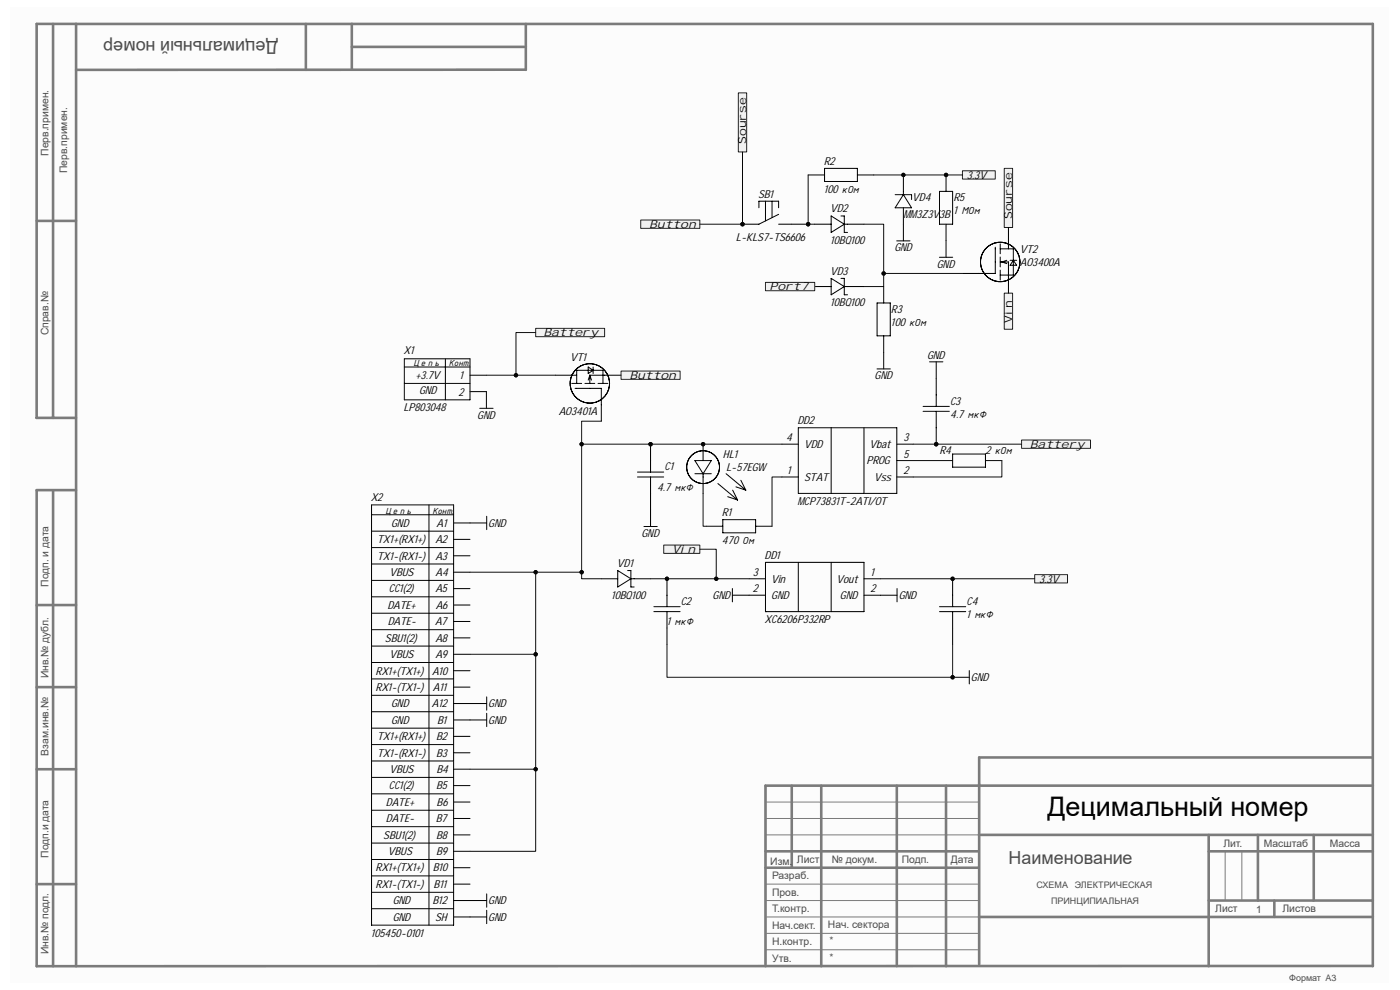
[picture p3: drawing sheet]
<svg xmlns="http://www.w3.org/2000/svg" width="297mm" height="210mm" viewBox="0 0 297 210" stroke-linecap="round" stroke-linejoin="round" font-family="sans-serif">
<g fill="#fcfcfc">
<path d="M2.2 1.6h292.5v206.8h-292.5z" fill-rule="evenodd"/>
<path d="M2.2 1.6h292.5v206.8h-292.5z" fill-rule="evenodd"/>
</g>
<g fill="none" stroke="#7b7b7b" stroke-width=".55">
<path d="M11.3 5.1v83.6M16.1 5.1v199.9M64.9 5.1v9.7M74.6 5.1v9.7M74.6 9.9h37M111.6 5.1v9.7h-95.5M7.8 46.9h8.3M16.1 88.7h-8.3v-83.6h283.4v199.9M7.8 104h8.3M7.8 104v101l283.4-.1M11.3 104v101M7.8 128.4h8.3"/>
<path d="M7.8 145.8h8.3M7.8 163.2h8.3M168 166.7v17.4M174.2 166.7v38.3M190.3 166.7v38.3M200.7 166.7v38.3M207.7 177.1h83.6M256.4 177.1v27.9M266.9 177.1v13.9M278.7 177.1v13.9M291.2 160.7h-83.5v43.9M291.3 166.7h-128.9v38.3"/>
<path d="M7.8 187.6h8.3M162.4 184.1h45.3M162.4 180.6h45.3M207.7 194.5h83.6M256.4 180.6h34.9M256.4 191h34.9M270.4 191v3.5"/>
</g>
<path d="M162.4 177.1h45.3M162.4 170.1h45.3M162.4 173.6h45.3M162.4 191h45.3M162.4 194.5h45.3M162.4 187.6h45.3M162.4 198h45.3M259.9 180.6v10.4M263.5 180.6v10.4M162.4 201.5h45.3" fill="none" stroke="#7b7b7b" stroke-width=".21"/>
<path d="M101.8 86.6h2.8M103.2 83.1v3.5M165.9 94.2h3.5M169.4 90.7h20.9v14h-20.9zM176.3 90.7v14M183.3 90.7v14M190.3 94.2h3.4M190.3 97.7h3.4M99.7 110.9h3.6M103.3 109.5v2.9M165.9 101.2h3.5M190.3 101.2h3.4" fill="none" stroke="#000" stroke-width=".21"/>
<circle cx="138" cy="94.2" r=".35" fill="#0e0e0e"/>
<circle cx="138" cy="94.2" r=".35" fill="none" stroke="#0e0e0e" stroke-width=".21"/>
<path d="M138 94.2v5.9M135.2 100.1h5.6M135.2 101.2h5.6M138 101.2v3.5" fill="none" stroke="#000" stroke-width=".21"/>
<circle cx="138" cy="94.2" r=".35" fill="#0e0e0e"/>
<circle cx="138" cy="94.2" r=".35" fill="none" stroke="#0e0e0e" stroke-width=".21"/>
<path d="M138 104.7v3.5" fill="none" stroke="#000" stroke-width=".21"/>
<circle cx="149.2" cy="94.2" r=".35" fill="#0e0e0e"/>
<circle cx="149.2" cy="94.2" r=".35" fill="none" stroke="#0e0e0e" stroke-width=".21"/>
<path d="M147.4 97.7h3.5l-1.7 2.8zM149.2 94.2v3.5M147.4 100.5h3.5M149.2 100.5v4.2" fill="none" stroke="#000" stroke-width=".21"/>
<circle cx="149.2" cy="94.2" r=".35" fill="#0e0e0e"/>
<circle cx="149.2" cy="94.2" r=".35" fill="none" stroke="#0e0e0e" stroke-width=".21"/>
<g fill="none" stroke="#000" stroke-width=".21">
<path d="M198.6 97.7h3.5M202.1 96.3h7v2.8h-7zM209.1 97.7h3.4M136.6 111.7h2.8M138 108.2v3.5M149.9 111.6h3.4M152.3 102.6l4.2 3.5M153.3 110.2h7v2.8h-7zM154 100.5l4.2 3.5M154.4 105.4l2.1 .7M155.4 104l1.1 2.1M156.1 103.3l2.1 .7"/>
<path d="M157.2 101.9l1 2.1M160.3 111.6h3.5"/>
<circle cx="149.2" cy="99.1" r="3.5"/>
</g>
<circle cx="198.6" cy="94.2" r=".36" fill="#0e0e0e"/>
<circle cx="198.6" cy="94.2" r=".36" fill="none" stroke="#0e0e0e" stroke-width=".21"/>
<path d="M195.8 86.2h5.6M195.8 87.3h5.6M198.6 80.3v5.9M198.6 87.3v6.9" fill="none" stroke="#000" stroke-width=".21"/>
<circle cx="198.6" cy="94.2" r=".36" fill="#0e0e0e"/>
<circle cx="198.6" cy="94.2" r=".36" fill="none" stroke="#0e0e0e" stroke-width=".21"/>
<path d="M197.2 76.8h2.8M198.6 76.8v3.5" fill="none" stroke="#000" stroke-width=".21"/>
<path d="M216.7 93.3h14.7v1.8h-14.7z" fill-rule="evenodd" fill="#f0f0f0"/>
<path d="M216.7 93.3h14.7v1.8h-14.7z" fill="none" stroke="#262626" stroke-width=".21"/>
<path d="M113.6 69.7h14.7v1.7h-14.7z" fill-rule="evenodd" fill="#f0f0f0"/>
<path d="M113.6 69.7h14.7v1.7h-14.7z" fill="none" stroke="#262626" stroke-width=".21"/>
<path d="M171.5 37.1h3.4M174.9 35.7h7v2.8h-7zM181.9 37.1h3.5M155.4 124.8v2.9M155.4 126.3h3.5M186.8 126.3h3.5M190.3 124.9v2.8" fill="none" stroke="#000" stroke-width=".21"/>
<circle cx="191.6" cy="37.1" r=".36" fill="#0e0e0e"/>
<circle cx="191.6" cy="37.1" r=".36" fill="none" stroke="#0e0e0e" stroke-width=".21"/>
<path d="M191.7 37.1v4.2M189.9 41.3h3.5M191.7 41.3l1.7 2.8h-3.5z" fill="none" stroke="#000" stroke-width=".21"/>
<circle cx="191.6" cy="37.1" r=".36" fill="#0e0e0e"/>
<circle cx="191.6" cy="37.1" r=".36" fill="none" stroke="#0e0e0e" stroke-width=".21"/>
<path d="M191.7 44.1v3.5M193.4 41.3v1" fill="none" stroke="#000" stroke-width=".21"/>
<circle cx="200.7" cy="37.1" r=".35" fill="#0e0e0e"/>
<circle cx="200.7" cy="37.1" r=".35" fill="none" stroke="#0e0e0e" stroke-width=".21"/>
<path d="M200.7 37.1v3.5M199.3 40.6h2.8v7h-2.8z" fill="none" stroke="#000" stroke-width=".21"/>
<circle cx="200.7" cy="37.1" r=".35" fill="#0e0e0e"/>
<circle cx="200.7" cy="37.1" r=".35" fill="none" stroke="#0e0e0e" stroke-width=".21"/>
<path d="M200.7 47.6v3.4M186.1 78.3h2.8M186.1 64.3h2.8v6.9h-2.8zM187.5 60.8v3.5M187.5 71.2v7.1" fill="none" stroke="#000" stroke-width=".21"/>
<circle cx="157.5" cy="47.6" r=".35" fill="#0e0e0e"/>
<circle cx="157.5" cy="47.6" r=".35" fill="none" stroke="#0e0e0e" stroke-width=".21"/>
<circle cx="171.4" cy="47.6" r=".35" fill="#0e0e0e"/>
<circle cx="171.4" cy="47.6" r=".35" fill="none" stroke="#0e0e0e" stroke-width=".21"/>
<path d="M165.2 45.5l-4.2 2.1h-3.5M165.2 47.6h2.8" fill="none" stroke="#000" stroke-width=".21"/>
<circle cx="157.5" cy="47.6" r=".35" fill="#0e0e0e"/>
<circle cx="157.5" cy="47.6" r=".35" fill="none" stroke="#0e0e0e" stroke-width=".21"/>
<path d="M168 47.6h3.4" fill="none" stroke="#000" stroke-width=".21"/>
<circle cx="171.4" cy="47.6" r=".35" fill="#0e0e0e"/>
<circle cx="171.4" cy="47.6" r=".35" fill="none" stroke="#0e0e0e" stroke-width=".21"/>
<path d="M161 44.1v-1.4h4.2v1.4M162.4 42.7v4.2M163.8 42.7v3.5M190.2 51.1h2.9M191.7 47.6v3.5M199.3 54.6h2.8M200.7 51v3.6" fill="none" stroke="#000" stroke-width=".21"/>
<path d="M213.1 35.7h1.7v12.6h-1.7z" fill-rule="evenodd" fill="#f0f0f0"/>
<path d="M213.1 35.7h1.7v12.6h-1.7z" fill="none" stroke="#262626" stroke-width=".21"/>
<path d="M156.6 19.7h1.8v12.5h-1.8z" fill-rule="evenodd" fill="#f0f0f0"/>
<path d="M156.6 19.7h1.8v12.5h-1.8z" fill="none" stroke="#262626" stroke-width=".21"/>
<path d="M213.1 62.2h1.7v7.6h-1.7z" fill-rule="evenodd" fill="#f0f0f0"/>
<path d="M213.1 62.2h1.7v7.6h-1.7z" fill="none" stroke="#262626" stroke-width=".21"/>
<path d="M140.8 115.6h7.7v1.8h-7.7z" fill-rule="evenodd" fill="#f0f0f0"/>
<path d="M140.8 115.6h7.7v1.8h-7.7z" fill="none" stroke="#262626" stroke-width=".21"/>
<path d="M131.8 78.7h12.5v1.8h-12.5z" fill-rule="evenodd" fill="#f0f0f0"/>
<path d="M131.8 78.7h12.5v1.8h-12.5z" fill="none" stroke="#262626" stroke-width=".21"/>
<circle cx="141.5" cy="122.8" r=".35" fill="#0e0e0e"/>
<circle cx="141.5" cy="122.8" r=".35" fill="none" stroke="#0e0e0e" stroke-width=".21"/>
<path d="M138.7 128.7h5.6M138.7 129.7h5.6M141.5 122.8v5.9M141.5 129.7v3.5" fill="none" stroke="#000" stroke-width=".21"/>
<circle cx="141.5" cy="122.8" r=".35" fill="#0e0e0e"/>
<circle cx="141.5" cy="122.8" r=".35" fill="none" stroke="#0e0e0e" stroke-width=".21"/>
<path d="M141.5 133.2v3.5" fill="none" stroke="#000" stroke-width=".21"/>
<circle cx="202.1" cy="122.8" r=".36" fill="#0e0e0e"/>
<circle cx="202.1" cy="122.8" r=".36" fill="none" stroke="#0e0e0e" stroke-width=".21"/>
<path d="M199.3 128.7h5.6M199.3 129.8h5.6M202.1 122.8v5.9M202.1 129.8v3.4" fill="none" stroke="#000" stroke-width=".21"/>
<circle cx="202.1" cy="122.8" r=".36" fill="#0e0e0e"/>
<circle cx="202.1" cy="122.8" r=".36" fill="none" stroke="#0e0e0e" stroke-width=".21"/>
<path d="M202.1 133.2v3.5M202.1 143.7h3.5M205.6 142.3v2.8" fill="none" stroke="#000" stroke-width=".21"/>
<circle cx="202.1" cy="143.7" r=".36" fill="#0e0e0e"/>
<circle cx="202.1" cy="143.7" r=".36" fill="none" stroke="#0e0e0e" stroke-width=".21"/>
<path d="M219.5 121.9h7v1.8h-7z" fill-rule="evenodd" fill="#f0f0f0"/>
<path d="M219.5 121.9h7v1.8h-7z" fill="none" stroke="#262626" stroke-width=".21"/>
<path d="M135.9 46.7h12.6v1.7h-12.6z" fill-rule="evenodd" fill="#f0f0f0"/>
<path d="M135.9 46.7h12.6v1.7h-12.6z" fill="none" stroke="#262626" stroke-width=".21"/>
<g fill="none" stroke="#000" stroke-width=".21">
<path d="M172.8 47.6h3.5M176.3 45.8l2.8 1.8-2.8 1.7zM176.3 59.1l2.8 1.7-2.8 1.7zM178.4 45.8h.7v3.5h.7M178.4 59.1h.7v3.4h.7M179.1 47.6h4.2M211.1 52.4v5.6h-6.9M212.2 51.7v2.1M212.2 54.5v2.1M212.2 57.3v2.1M212.2 52.8h2.8v5.6h-2.8M212.2 55.6h1.7v6.6"/>
<path d="M213.6 55.2l-1.1 .4 1.1 .3M213.9 48.3v4.5M214.3 55.2h1.4M215 55.2l.7 1.1h-1.4zM85.8 76.1h13.9v8.7h-13.9zM85.8 77.9h13.9M94.5 76.1v8.7M99.7 79.6h3.5M117.8 79.6h4.5M124.8 77.9l1 .7-1 .6zM125.1 79.6h6.7M125.1 79.6v1.7"/>
<path d="M125.1 79.6l.4 1M125.1 79.6l-.3 1M125.8 77.9v1.3M172.8 60.8h3.5M179.1 60.8h4.2M85.8 81.3h13.9M99.7 83.1h3.5M121.3 81.3h2.1M122 82.4h5.6v6.9M122.3 81.3v-2.7h5.6v2.7M124.1 81.3h2.1M126.9 81.3h2.1"/>
<path d="M78.8 119.6h17.4M78.8 116.2h17.4M78.8 112.7h17.4M78.8 109.2h17.4M78.8 107.1h17.4M78.8 107.1v89.2h17.4v-89.2M91 107.1v89.2M96.2 110.9h3.5M96.2 114.4h3.5M96.2 117.9h3.5M162.4 119.3h20.9v10.5h-20.9zM169.4 119.3v10.4"/>
<path d="M176.3 119.3v10.5M78.8 137.1h17.4M78.8 133.6h17.4M78.8 130.1h17.4M78.8 126.6h17.4M78.8 123.1h17.4M96.2 128.3h3.5M96.2 124.9h3.5M96.2 131.8h3.5M96.2 135.3h3.5M96.2 138.8h3.5M96.2 121.4h3.5"/>
<path d="M127.6 122.8h3.5M131.1 121l2.7 1.8-2.7 1.7zM133.1 121h.7v3.5h.7M133.8 122.8h4.2M158.9 122.8h3.5M158.9 126.3h3.5M162.4 129.7h.1M183.3 122.8h3.5M183.3 126.3h3.5M78.8 154.5h17.4M78.8 151h17.4M78.8 147.5h17.4"/>
<path d="M78.8 144h17.4M78.8 140.5h17.4M78.8 158h17.4M96.2 152.7h7.1M96.2 159.7h3.5M96.2 145.8h3.5M96.2 142.3h3.5M96.2 156.2h3.5M103.3 151.3v2.8M103.3 149.2h-7.1M103.3 147.8v2.9M78.8 171.9h17.4"/>
<path d="M78.8 168.4h17.4M78.8 164.9h17.4M78.8 161.4h17.4M78.8 178.8h17.4M78.8 175.4h17.4M96.2 163.2h3.5M96.2 166.7h3.5M96.2 170.1h3.5M96.2 177.1h3.5M96.2 173.6h3.5M78.8 192.8h17.4M78.8 189.3h17.4"/>
<path d="M78.8 185.8h17.4M78.8 182.3h17.4M96.2 191h7.1M96.2 180.6h3.5M96.2 184.1h3.5M96.2 187.6h3.5M96.2 194.5h7.1M103.3 189.6v2.9M103.3 193.1v2.8"/>
<circle cx="212.2" cy="55.6" r="4.2"/>
<circle cx="125.1" cy="81.3" r="4.2"/>
</g>
<path d="M204.2 36.2h6.9v1.8h-6.9z" fill-rule="evenodd" fill="#f0f0f0"/>
<path d="M204.2 36.2h6.9v1.8h-6.9z" fill="none" stroke="#262626" stroke-width=".21"/>
<path d="M193.7 94.2h23M193.7 97.7h4.9M212.5 97.7v3.5h-18.8M149.2 104.7v6.9h.7M165.9 101.2h-2.1v10.4" fill="none" stroke="#0e0e0e" stroke-width=".21"/>
<circle cx="198.6" cy="94.2" r=".36" fill="#0e0e0e"/>
<g fill="none" stroke="#0e0e0e" stroke-width=".21">
<path d="M109.5 79.6h8.3"/>
<circle cx="198.6" cy="94.2" r=".36"/>
</g>
<circle cx="109.5" cy="79.6" r=".35" fill="#0e0e0e"/>
<g fill="none" stroke="#0e0e0e" stroke-width=".21">
<path d="M113.6 70.5h-4.1v9.1h-6.3"/>
<circle cx="109.5" cy="79.6" r=".35"/>
</g>
<circle cx="109.5" cy="79.6" r=".35" fill="#0e0e0e"/>
<g fill="none" stroke="#0e0e0e" stroke-width=".21">
<path d="M183.3 47.6h4.2v10.4"/>
<circle cx="109.5" cy="79.6" r=".35"/>
</g>
<circle cx="187.5" cy="58" r=".36" fill="#0e0e0e"/>
<g fill="none" stroke="#0e0e0e" stroke-width=".21">
<path d="M171.5 37.1v10.5h1.3"/>
<circle cx="187.5" cy="58" r=".36"/>
</g>
<circle cx="171.4" cy="47.6" r=".35" fill="#0e0e0e"/>
<g fill="none" stroke="#0e0e0e" stroke-width=".21">
<path d="M185.4 37.1h18.8M152 122.8h6.9"/>
<circle cx="171.4" cy="47.6" r=".35"/>
</g>
<circle cx="151.9" cy="122.8" r=".35" fill="#0e0e0e"/>
<g fill="none" stroke="#0e0e0e" stroke-width=".21">
<path d="M141.5 136.7v7h60.6v-7M186.8 122.8h32.7"/>
<circle cx="151.9" cy="122.8" r=".35"/>
</g>
<circle cx="202.1" cy="143.7" r=".36" fill="#0e0e0e"/>
<g fill="none" stroke="#0e0e0e" stroke-width=".21">
<path d="M157.5 32.2v15.4h-9"/>
<circle cx="202.1" cy="143.7" r=".36"/>
</g>
<circle cx="157.5" cy="47.6" r=".35" fill="#0e0e0e"/>
<g fill="none" stroke="#0e0e0e" stroke-width=".21">
<path d="M127.6 89.3h-4.2v4.9"/>
<circle cx="157.5" cy="47.6" r=".35"/>
</g>
<circle cx="123.4" cy="94.2" r=".35" fill="#0e0e0e"/>
<g fill="none" stroke="#0e0e0e" stroke-width=".21">
<path d="M148.5 116.5h3.5v6.3h-14"/>
<circle cx="123.4" cy="94.2" r=".35"/>
</g>
<circle cx="151.9" cy="122.8" r=".35" fill="#0e0e0e"/>
<g fill="none" stroke="#0e0e0e" stroke-width=".21">
<path d="M165.9 94.2h-42.5v28.6h4.2"/>
<circle cx="151.9" cy="122.8" r=".35"/>
</g>
<circle cx="138" cy="94.2" r=".35" fill="#0e0e0e"/>
<circle cx="138" cy="94.2" r=".35" fill="none" stroke="#0e0e0e" stroke-width=".21"/>
<circle cx="123.4" cy="94.2" r=".35" fill="#0e0e0e"/>
<circle cx="123.4" cy="94.2" r=".35" fill="none" stroke="#0e0e0e" stroke-width=".21"/>
<circle cx="123.4" cy="121.4" r=".35" fill="#0e0e0e"/>
<g fill="none" stroke="#0e0e0e" stroke-width=".21">
<path d="M204.2 58h-16.7v2.8h-4.2"/>
<circle cx="123.4" cy="121.4" r=".35"/>
</g>
<circle cx="187.5" cy="58" r=".36" fill="#0e0e0e"/>
<g fill="none" stroke="#0e0e0e" stroke-width=".21">
<path d="M99.7 121.4h23.7"/>
<circle cx="187.5" cy="58" r=".36"/>
</g>
<circle cx="113.6" cy="121.4" r=".35" fill="#0e0e0e"/>
<circle cx="113.6" cy="121.4" r=".35" fill="none" stroke="#0e0e0e" stroke-width=".21"/>
<circle cx="123.4" cy="121.4" r=".35" fill="#0e0e0e"/>
<g fill="none" stroke="#0e0e0e" stroke-width=".21">
<path d="M113.6 121.4v17.4"/>
<circle cx="123.4" cy="121.4" r=".35"/>
</g>
<circle cx="113.6" cy="138.8" r=".35" fill="#0e0e0e"/>
<circle cx="113.6" cy="138.8" r=".35" fill="none" stroke="#0e0e0e" stroke-width=".21"/>
<circle cx="113.6" cy="121.4" r=".35" fill="#0e0e0e"/>
<g fill="none" stroke="#0e0e0e" stroke-width=".21">
<path d="M99.7 163.2h13.9v17.4h-13.9"/>
<circle cx="113.6" cy="121.4" r=".35"/>
</g>
<circle cx="113.6" cy="163.2" r=".35" fill="#0e0e0e"/>
<g fill="none" stroke="#0e0e0e" stroke-width=".21">
<path d="M99.7 138.8h13.9v24.4"/>
<circle cx="113.6" cy="163.2" r=".35"/>
</g>
<circle cx="113.6" cy="138.8" r=".35" fill="#0e0e0e"/>
<circle cx="113.6" cy="138.8" r=".35" fill="none" stroke="#0e0e0e" stroke-width=".21"/>
<circle cx="113.6" cy="163.2" r=".35" fill="#0e0e0e"/>
<circle cx="113.6" cy="163.2" r=".35" fill="none" stroke="#0e0e0e" stroke-width=".21"/>
<path d="M162.4 59.9h10.4v1.8h-10.4z" fill-rule="evenodd" fill="#f0f0f0"/>
<path d="M162.4 59.9h10.4v1.8h-10.4z" fill="none" stroke="#262626" stroke-width=".21"/>
<text font-size="5.7" x="222.2" y="173.1">Децимальный номер</text>
<g font-size="3.8" fill="#4c4c4c">
<text x="58.9" y="8.7" transform="rotate(-180 58.9 8.7)">Децимальный номер</text>
<text x="214" y="183.3">Наименование</text>
</g>
<g font-size="2.3">
<text x="158.3" y="30.5" transform="rotate(-90 158.3 30.5)">Sourse</text>
<text x="174.8" y="34.9">R2</text>
<text x="160.8" y="41.9">SB1</text>
<text x="174.8" y="40.9">100 кОм</text>
<text x="205.1" y="37.9">3.3V</text>
<text x="176.1" y="45">VD2</text>
<text x="191.6" y="46.3">MM3Z3V3B</text>
<text x="193.5" y="42.6">VD4</text>
<text x="202.3" y="42.6">R5</text>
<text x="202.3" y="45.5">1 МОм</text>
<text x="214.8" y="46.5" transform="rotate(-90 214.8 46.5)">Sourse</text>
<text x="137.7" y="48.4">Button</text>
<text x="156.1" y="51.1">L-KLS7-TS6606</text>
<text x="176.1" y="51.7">10BQ100</text>
<text x="189.7" y="53.3">GND</text>
<text x="216.4" y="53.6">VT2</text>
<text x="176.1" y="58.3">VD3</text>
<text x="198.8" y="56.8">GND</text>
<text x="216.4" y="56.5">AO3400A</text>
<text x="163.3" y="61.6">Port7</text>
<text x="176.1" y="64.9">10BQ100</text>
<text x="115.3" y="71.4">Battery</text>
<text x="189" y="66.3">R3</text>
<text x="189" y="69.2">100 кОм</text>
<text x="214.8" y="68.5" transform="rotate(-90 214.8 68.5)">Vin</text>
<text x="85.6" y="75.1">X1</text>
<text x="120.9" y="76.6">VT1</text>
<text x="196.7" y="76.2">GND</text>
<text x="88.1" y="80.4">+3.7V</text>
<text x="88.9" y="83.5">GND</text>
<text x="97.2" y="83.9">2</text>
<text x="97.5" y="80.4">1</text>
<text x="133.5" y="80.4">Button</text>
<text x="185.5" y="80.5">GND</text>
<text x="85.6" y="87.2">LP803048</text>
<text x="101.3" y="88.9">GND</text>
<text x="118.5" y="88.1">AO3401A</text>
<text x="169.2" y="90">DD2</text>
<text x="201.6" y="85.9">C3</text>
<text x="201.6" y="88.6">4.7 мкФ</text>
<text x="166.8" y="93.6">4</text>
<text x="170.6" y="95">VDD</text>
<text x="184.4" y="95">Vbat</text>
<text x="191.7" y="93.6">3</text>
<text x="218.5" y="95">Battery</text>
<text x="141" y="99.8">C1</text>
<text x="153.3" y="97.1">HL1</text>
<text x="154.1" y="99.9">L-57EGW</text>
<text x="167" y="100.6">1</text>
<text x="183.9" y="98.5">PROG</text>
<text x="191.7" y="97.1">5</text>
<text x="191.7" y="100.6">2</text>
<text x="199.3" y="96.4">R4</text>
<text x="209" y="96.4">2 кОм</text>
<text x="78.7" y="106.3">X2</text>
<text x="139.4" y="104.1">4.7 мкФ</text>
<text x="169.2" y="107.1">MCP73831T-2ATI/OT</text>
<text x="170.6" y="102">STAT</text>
<text x="185.5" y="102">Vss</text>
<text x="83" y="111.7">GND</text>
<text x="92.6" y="111.8">A1</text>
<text x="103.6" y="111.8">GND</text>
<text x="136.1" y="113.9">GND</text>
<text x="153.2" y="109.5">R1</text>
<text x="80" y="115.2">TX1+(RX1+)</text>
<text x="80" y="118.7">TX1-(RX1-)</text>
<text x="92.4" y="115.2">A2</text>
<text x="92.4" y="118.7">A3</text>
<text x="142.6" y="117.3">Vin</text>
<text x="153.2" y="115.4">470 Ом</text>
<text x="162.2" y="118.5">DD1</text>
<text x="82.5" y="125.6">CC1(2)</text>
<text x="82.6" y="122.2">VBUS</text>
<text x="92.4" y="125.7">A5</text>
<text x="92.4" y="122.2">A4</text>
<text x="130.9" y="120.3">VD1</text>
<text x="159.7" y="125.6">2</text>
<text x="159.7" y="122.2">3</text>
<text x="163.6" y="123.6">Vin</text>
<text x="177.5" y="123.6">Vout</text>
<text x="184.7" y="125.6">2</text>
<text x="184.7" y="122.2">1</text>
<text x="220.5" y="123.6">3.3V</text>
<text x="82.2" y="129.2">DATE+</text>
<text x="92.5" y="129.2">A6</text>
<text x="129.7" y="127">10BQ100</text>
<text x="144.4" y="128.3">C2</text>
<text x="151.2" y="127.1">GND</text>
<text x="163.6" y="127.1">GND</text>
<text x="178.2" y="127.1">GND</text>
<text x="190.7" y="127.1">GND</text>
<text x="205.1" y="128.3">C4</text>
<text x="205.1" y="131.1">1 мкФ</text>
<text x="81.7" y="136.1">SBU1(2)</text>
<text x="82.3" y="132.6">DATE-</text>
<text x="92.3" y="132.7">A7</text>
<text x="92.4" y="136.1">A8</text>
<text x="141.5" y="132.6">1 мкФ</text>
<text x="162.2" y="132.2">XC6206P332RP</text>
<text x="79.7" y="143.1">RX1+(TX1+)</text>
<text x="82.6" y="139.6">VBUS</text>
<text x="91.7" y="143.1">A10</text>
<text x="92.4" y="139.6">A9</text>
<text x="79.7" y="146.6">RX1-(TX1-)</text>
<text x="91.8" y="146.6">A11</text>
<text x="206" y="144.5">GND</text>
<text x="83" y="153.5">GND</text>
<text x="83" y="150">GND</text>
<text x="91.6" y="150.1">A12</text>
<text x="92.8" y="153.5">B1</text>
<text x="103.6" y="150.1">GND</text>
<text x="103.6" y="153.5">GND</text>
<text x="80" y="157">TX1+(RX1+)</text>
<text x="80" y="160.5">TX1-(RX1-)</text>
<text x="92.5" y="160.5">B3</text>
<text x="92.5" y="157">B2</text>
<text x="82.5" y="167.5">CC1(2)</text>
<text x="82.6" y="164">VBUS</text>
<text x="92.5" y="167.5">B5</text>
<text x="92.6" y="164">B4</text>
<text x="81.9" y="170.9">DATE+</text>
<text x="92.6" y="170.9">B6</text>
<text x="81.3" y="177.9">SBU1(2)</text>
<text x="81.9" y="174.4">DATE-</text>
<text x="92.5" y="174.5">B7</text>
<text x="92.5" y="177.9">B8</text>
<text x="79.7" y="184.9">RX1+(TX1+)</text>
<text x="82.3" y="181.4">VBUS</text>
<text x="91.8" y="184.9">B10</text>
<text x="92.5" y="181.4">B9</text>
<text x="79.7" y="188.3">RX1-(TX1-)</text>
<text x="83.3" y="191.8">GND</text>
<text x="91.7" y="191.9">B12</text>
<text x="92" y="188.4">B11</text>
<text x="103.6" y="191.9">GND</text>
<text x="83.3" y="195.3">GND</text>
<text x="92.3" y="195.3">SH</text>
<text x="103.6" y="195.3">GND</text>
<text x="78.7" y="198.7">105450-0101</text>
</g>
<g font-size="2.2" fill="#4c4c4c">
<text x="10.3" y="33.1" transform="rotate(-90 10.3 33.1)">Перв.примен.</text>
<text x="14.3" y="36.7" transform="rotate(-90 14.3 36.7)">Перв.примен.</text>
<text x="10.3" y="71.2" transform="rotate(-90 10.3 71.2)">Справ.№</text>
<text x="10.3" y="124.5" transform="rotate(-90 10.3 124.5)">Подп. и дата</text>
<text x="10.3" y="143.9" transform="rotate(-90 10.3 143.9)">Инв.№ дубл.</text>
<text x="10.3" y="160.3" transform="rotate(-90 10.3 160.3)">Взам.инв.№</text>
<text x="259.5" y="179.6">Лит.</text>
<text x="268.1" y="179.6">Масштаб</text>
<text x="282.1" y="179.6">Масса</text>
<text x="10.3" y="181.9" transform="rotate(-90 10.3 181.9)">Подп.и дата</text>
<text x="163.4" y="183.4">Изм.</text>
<text x="169.1" y="183.1">Лист</text>
<text x="176.4" y="183.1">№ докум.</text>
<text x="191.3" y="183.1">Подп.</text>
<text x="201.7" y="183.1">Дата</text>
<text x="163.8" y="186.6">Разраб.</text>
<text x="163.8" y="190.1">Пров.</text>
<text x="163.8" y="193.5">Т.контр.</text>
<text x="163.8" y="197">Нач.сект.</text>
<text x="175.6" y="196.9">Нач. сектора</text>
<text x="257.8" y="193.5">Лист</text>
<text x="266.5" y="193.7">1</text>
<text x="272.1" y="193.5">Листов</text>
<text x="10.3" y="202.4" transform="rotate(-90 10.3 202.4)">Инв.№ подл.</text>
<text x="163.8" y="200.5">Н.контр.</text>
<text x="176" y="203.8">*</text>
<text x="176" y="200.3">*</text>
<text x="163.8" y="204">Утв.</text>
</g>
<g font-size="2">
<text x="87.7" y="77.7">Цепь</text>
<text x="95.2" y="77.7">Конт.</text>
<text x="81.8" y="109">Цепь</text>
<text x="91.7" y="109">Конт.</text>
</g>
<g font-size="1.9" fill="#4c4c4c">
<text x="219.9" y="188.3">СХЕМА</text>
<text x="223" y="191.8">ПРИНЦИПИАЛЬНАЯ</text>
<text x="228" y="188.3">ЭЛЕКТРИЧЕСКАЯ</text>
<text x="273.5" y="208">Формат A3</text>
</g>
</svg>
